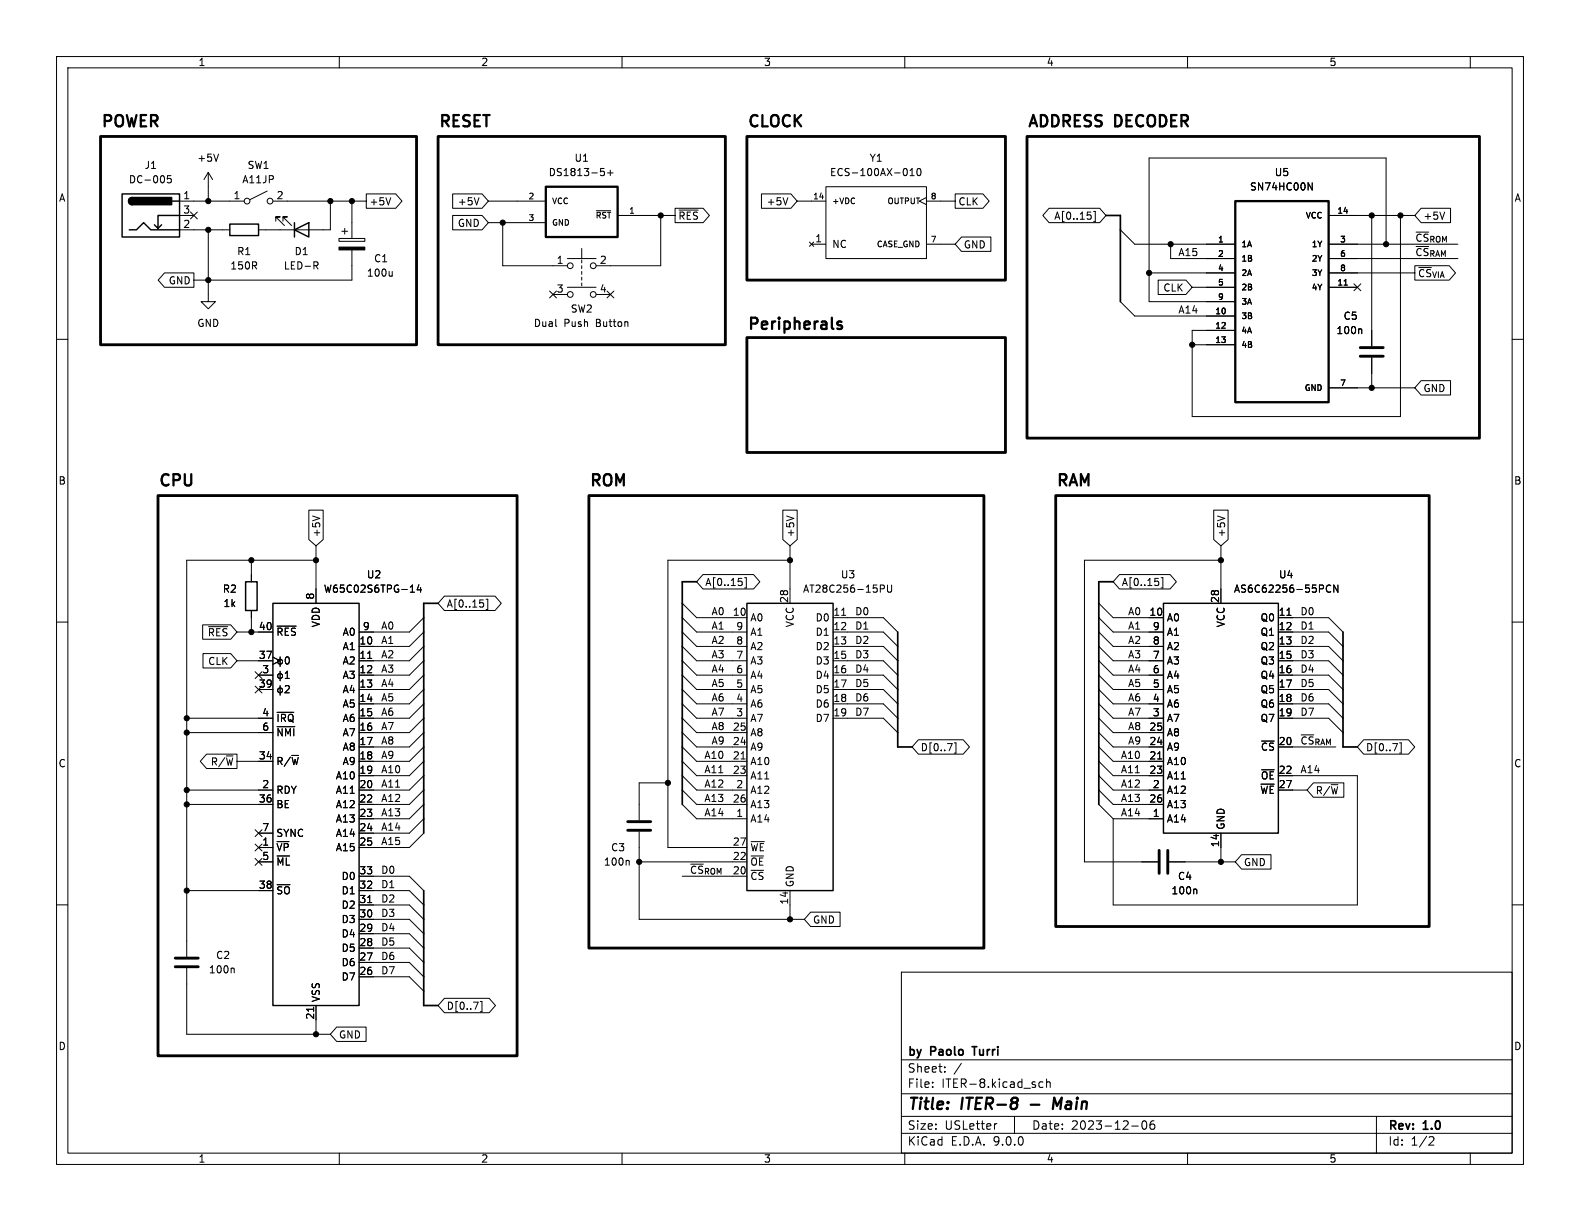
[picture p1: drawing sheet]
<svg xmlns="http://www.w3.org/2000/svg" width="279mm" height="216mm" viewBox="0 0 279 216" stroke-linecap="round" stroke-linejoin="round" font-family="sans-serif">
<g fill="none" stroke="#000" stroke-width=".18">
<path d="M10 10h259.4v195.9h-259.4zM12 12h255.4v191.9h-255.4zM60 10v2M110 10v2M160 10v2M210 10v2M260 10v2M30.2 31.1h-.6v.6l.2-.2 .4 .1 .1 .2-.1 .4-.1 .1-.5-.1M31.7 35.6h11.5M31.7 38.1h2.6M33.7 37.5l1.2 1.2M34.9 37.5l-1.2 1.2"/>
<path d="M36.8 30.5l-.7 1.3M36.8 30.5l.8 1.3M36.8 30.5v5.1M38.6 27.2l-.4 1.3M47.2 33.8l-3 1.5M48.3 35.6h16.5M48.8 39.1v-.7h.7h-.7l1.5 1.5M50 39.1v-.7h.8h-.8l1.6 1.5M58.4 35.6v5h-12.7M62.2 35.6v6.6M64.8 34.3h5.2l1.1 1.3-1.1 1.2h-5.2zM69.1 35l-.4 1.2"/>
<path d="M80 38.1h5.2l1.2 1.3-1.2 1.2h-5.2zM80 34.3h5.2l1.2 1.3-1.2 1.2h-5.2zM84.7 35l-.4 1.2M86.4 35.6h10.1M86.4 39.4h10.1M88.9 39.4v7.6h11.4M105.4 37.3h2.6M106.2 29.8h.6M106.3 30.3h.3l.3 .2-.1 .4-.5 .2M107.4 30.6h1M107.9 30.1v1M109.2 38.1h10.2"/>
<path d="M116.8 38.1v8.9h-11.4M119.4 36.8h4.9l1.2 1.3-1.2 1.3h-4.9zM120.1 37.1h3.4M134.7 34.3h5.2l1.1 1.3-1.1 1.2h-5.2zM139.3 35l-.4 1.2M141 35.6h5M146 33h17.8v12.7h-17.8zM160.3 29.9l.1 .4-.1 .7M160.9 31.1h.8M160.9 30.2l.4-.4v1.3M162.3 29.9l.1-.1a.68 .68 0 0 1 .5 .6 .68 .68 0 0 1-.5 .7 .84 .84 0 0 1-.1-1.2zM163.8 34.9l-1.2 .7 1.2 .6"/>
<path d="M163.8 35.6h5.1M168.9 34.3h4.9l1.1 1.3-1.1 1.2h-4.9zM185.5 36.8h9l1.1 1.3-1.1 1.3h-9l-1.1-1.3zM192.9 38.1v.5M193.4 37.4h.3v1.8h-.3M231.3 32.3l.7 1.3v-1.3M234.9 38.1h15.3M242.6 38.1v23.1M247.6 38.1v35.6h-36.8v-15.3h7.6M251.3 36.8h5.2v2.6h-5.2l-1.1-1.3zM255.5 37.5l-.5 1.3M29.1 48.3h5.2v2.5h-5.2l-1.1-1.3z"/>
<path d="M31.7 40.6h8.9M36.8 40.6v12.7h1.3l-1.3 1.3-1.2-1.3h1.2M55.5 46.3h.5l.2 .2-.1 .4-.6 .1M55.8 47l.4 .6M59.9 42.2h4.6v.5h-4.6zM60.5 40.9h1M61 40.4v1M62.2 44.2v5.3h-27.9M69.4 48v.8M69.4 48.7l-.2 .1M97.2 51.5l1.2 1.2M97.8 52.1h2.5"/>
<path d="M98.3 57.7h.2M98.4 51.5l-1.2 1.2M100.3 45.7h5.1M100.3 50.8h5.1M102.9 43.9v1.8M102.9 46v.5M102.9 47v.5M102.9 48v.5M102.9 49v.5M102.9 50v.5M105.4 52.1h2.5M107.3 51.5l1.3 1.2"/>
<path d="M108.6 51.5l-1.3 1.2M143.1 42.8l.8 .8M143.5 43.2h2.5M143.9 42.8l-.8 .8M163.8 43.2h5.1M170 41.9h5.2v2.6h-5.2l-1.1-1.3zM198.1 40.6l2.6 2.6h17.7M198.1 53.3l2.6 2.6h17.7M203.2 48.3h15.2M204.8 49.5h4.9l1.1 1.3-1.1 1.3h-4.9zM207 43.2v2.5h11.4M210.8 50.8h7.6"/>
<path d="M234.9 45.7h22.9M234.9 50.8h5.1M234.9 43.2h22.9M234.9 48.3h15.3M237.7 50.4h.6M239.4 50.2l1.2 1.2M240.6 58.2l.2 .1v.7M240.6 50.2l-1.2 1.2M245.1 43.2v-15.3h-41.9v25.4h15.2M250.2 47h6.1l1.1 1.3-1.1 1.2h-6.1zM10 60h2M210.8 61h7.6"/>
<path d="M234.9 68.6h15.3M242.6 63.2v5.4M251.3 67.3h5.2v2.6h-5.2l-1.1-1.3zM267.4 60h2M44.4 99.1v3.8M54.6 90.2h2.6v5.2l-1.3 1.1-1.3-1.1zM55.3 91.2l1.3 .5M55.9 99.1h-22.9v70.1M55.9 96.5v10.2M138.4 90.2h2.6v5.2l-1.3 1.1-1.3-1.1zM139.1 91.2l1.3 .5M139.7 99.1h-21.6v50.8h14"/>
<path d="M139.7 96.5v10.2M214.6 90.2h2.6v5.2l-1.3 1.1-1.3-1.1zM215.3 91.2l1.3 .5M215.9 96.5v10.2M215.9 99.1h-24.1v53.3h12.9M10 110h2M35.8 110.5h5l1.1 1.3-1.1 1.2h-5zM35.9 115.6h4.9l1.1 1.2-1.1 1.3h-4.9zM36.9 110.8h3.4M41.9 111.8h6.4M41.9 116.8h6.4M44.4 108v3.8"/>
<path d="M45.1 118.8l1.2 1.2M45.7 119.4h2.6M46.3 118.8l-1.2 1.2M48.3 116.2l1.2 .6-1.2 .7M49 110.7h3.4M49.5 116.1v1.7M49.5 118.7v1.7M50.4 120h.8M50.4 119.1l.4-.4v1.3M50.6 116.3l.1-.2a.68 .68 0 0 1 .5 .7 .68 .68 0 0 1-.5 .6l-.1-.1-.2-.4zM65 116.4h.7M72.6 104.7h.7"/>
<path d="M74.1 103.4l-.3 .9h.8M74.4 103.9v.8M74.9 109.2l-2.5 2.6h-8.9M74.9 111.8l-2.5 2.5h-8.9M74.9 114.3l-2.5 2.5h-8.9M74.9 116.8l-2.5 2.6h-8.9M74.9 119.4l-2.5 2.5h-8.9M78.6 105.4h8.9l1.1 1.3-1.1 1.3h-8.9l-1.1-1.3zM85.5 106.7v.5M86 106h.3v1.8h-.3M120.6 106.7l2.6 2.5h8.9M120.6 109.2l2.6 2.6h8.9"/>
<path d="M120.6 111.8l2.6 2.5h8.9M120.6 114.3l2.6 2.5h8.9M120.6 116.8l2.6 2.6h8.9M120.6 119.4l2.6 2.5h8.9M124.3 101.6h9l1.1 1.3-1.1 1.2h-9l-1.1-1.2zM131.2 102.9v.5M131.7 102.1h.3v1.9h-.3M147.3 109.2h8.9l2.5 2.6M147.3 111.8h8.9l2.5 2.5M147.3 114.3h8.9l2.5 2.5M147.3 116.8h8.9l2.5 2.6M147.3 119.4h8.9l2.5 2.5"/>
<path d="M148.8 108.8h.8M155.7 103.4h.5l.2 .3-.1 .4h-.6M156.9 103.4v1.1l.3 .2h.3l.2-.2v-1.1M194.3 106.7l2.5 2.5h8.9M194.3 109.2l2.5 2.6h8.9M194.3 111.8l2.5 2.5h8.9M194.3 114.3l2.5 2.5h8.9M194.3 116.8l2.5 2.6h8.9M194.3 119.4l2.5 2.5h8.9M198 101.6h8.9l1.1 1.3-1.1 1.2h-8.9l-1.2-1.2zM204.9 102.9v.5M205.3 102.1h.3v1.9h-.3"/>
<path d="M226.1 109.2h8.8l2.6 2.6M226.1 111.8h8.8l2.6 2.5M226.1 114.3h8.8l2.6 2.5M226.1 116.8h8.8l2.6 2.6M226.1 119.4h8.8l2.6 2.5M227.6 108.8h.7M235.3 103.6a.6 .6 0 0 0-.8 .4 .6 .6 0 0 0 .6 .7l.2-.1M236.6 103.4v1.3l-.7-1.3v1.3M267.4 110h2M33 127h15.3M33 129.5h15.3M33 139.7h15.3"/>
<path d="M36.5 133.3h5.4v2.6h-5.4l-1.1-1.3zM41.9 134.6h6.4M45.1 121.3l1.2 1.2M45.7 121.9h2.6M46.3 121.3l-1.2 1.2M49 126h2.9M49 128.5h3.1M49.5 121.2v1.7M50.4 121.4l.5-.2 .3 .4-.8 .9h.8M74.9 121.9l-2.5 2.6h-8.9M74.9 124.5l-2.5 2.5h-8.9M74.9 127l-2.5 2.5h-8.9"/>
<path d="M74.9 129.5l-2.5 2.6h-8.9M74.9 132.1l-2.5 2.5h-8.9M74.9 134.6l-2.5 2.6h-8.9M74.9 137.2l-2.5 2.5h-8.9M74.9 139.7l-2.5 2.5h-8.9M118.1 138.4h-5.1v6.6M120.6 121.9l2.6 2.6h8.9M120.6 124.5l2.6 2.5h8.9M120.6 127l2.6 2.5h8.9M120.6 129.5l2.6 2.6h8.9M120.6 132.1l2.6 2.5h8.9M120.6 134.6l2.6 2.6h8.9"/>
<path d="M120.6 137.2l2.6 2.5h8.9M120.6 139.7l2.6 2.5h8.9M131.1 134.2h.7M147.3 121.9h8.9l2.5 2.6M147.3 124.5h8.9l2.5 2.5M147.3 127h8.9l2.5 2.5M162.4 130.8h7.9l1.1 1.3-1.1 1.3h-7.9l-1.1-1.3zM168.7 131.4h.3v1.8h-.3M194.3 121.9l2.5 2.6h8.9M194.3 124.5l2.5 2.5h8.9M194.3 127l2.5 2.5h8.9M194.3 129.5l2.5 2.6h8.9"/>
<path d="M194.3 132.1l2.5 2.5h8.9M194.3 134.6l2.5 2.6h8.9M194.3 137.2l2.5 2.5h8.9M194.3 139.7l2.5 2.5h8.9M204.7 134.2h.7M226.1 121.9h8.8l2.6 2.6M226.1 124.5h8.8l2.6 2.5M226.1 127h8.8l2.6 2.5M226.1 132.1h10.1M226.1 137.2h13.9v22.8h-43.2v-15.2M226.1 139.7h5M232.3 138.4h5.3v2.6h-5.3l-1.2-1.3z"/>
<path d="M241.1 130.8h8l1.1 1.3-1.1 1.3h-8l-1.1-1.3zM247.5 131.4h.3v1.8h-.3M33 142.2h15.3M33 157.5h15.3M45.1 149.3l1.2 1.2M45.1 146.7l1.2 1.2M45.1 151.8l1.2 1.2M45.7 147.3h2.6M45.7 149.9h2.6M45.7 152.4h2.6M46.3 149.3l-1.2 1.2M46.3 146.7l-1.2 1.2"/>
<path d="M46.3 151.8l-1.2 1.2M63.5 157.5h8.9l2.5 2.5M63.5 154.9h8.9l2.5 2.6M65 159.6h.7M74.9 142.2l-2.5 2.6h-8.9M74.9 144.8l-2.5 2.5h-8.9M74.9 147.3l-2.5 2.6h-8.9M111.1 152.1l.2 .2v.7M113 152.4h19.1M113 147.1v15.5h29.2M120.6 142.2l2.6 2.6h8.9M120.6 154.9h8.9"/>
<path d="M132.8 148.8h2.4M139.7 157.5v5.1M194.3 142.2l2.5 2.6M196.8 144.8h8.9M206.8 152.4h11.6M211.5 157.2l.1 .2v.7M215.9 147.3v5.1M219.6 151.1h5.2v2.6h-5.2l-1.2-1.3zM10 160h2M33 171.2v11.7h25.4M41.2 171.2l.2 .2v.6M55.5 178.1v.7"/>
<path d="M55.9 177.8v5.1M63.5 160h8.9l2.5 2.6M63.5 162.6h8.9l2.5 2.5M63.5 165.1h8.9l2.5 2.5M63.5 167.6h8.9l2.5 2.6M63.5 170.2h8.9l2.5 2.5M63.5 172.7h8.9l2.5 2.6M78.6 176.5h7.9l1.1 1.3-1.1 1.3h-7.9l-1.1-1.3zM84.9 177.1h.3v1.8h-.3M143.4 161.3h5.2v2.5h-5.2l-1.2-1.2zM159.4 171.9h108v32h-108zM267.4 160h2"/>
<path d="M59.5 181.6h5.2v2.6h-5.2l-1.1-1.3zM159.4 197.4h108M159.4 193.4h108M159.4 187.4h108M164.9 192.1v.2M164.9 191.4v.1M167.1 189.4v.2M167.1 188.7v.1M170 188l-1.3 1.9M176.3 198.7l-.3 .1M179.4 197.4v3M184.4 191.4l-.4-.1-.3 .3v.4l.2 .2h.5"/>
<path d="M185.1 191.4l.2-.1 .3 .1 .1 .9M185.1 190.8v1.5M200.1 199.1h1.2M202.1 198.3l.2-.1a.81 .81 0 0 1 .6 .6 .81 .81 0 0 1-.3 .8l-.2 .1a.81 .81 0 0 1-.3-1.4zM204.1 198.2a.59 .59 0 0 0-.7 .6v.6l.1 .2 .4 .1 .2-.2 .1-.5-.1-.2h-.5l-.2 .2M243.4 197.4v6.5M60 203.9v2M110 203.9v2M159.4 200.4h108M160 203.9v2M210 203.9v2M252.9 201l.5 .1 .2 .3-1 1.1h1"/>
<path d="M260 203.9v2"/>
<circle cx="43.7" cy="35.6" r=".51"/>
<circle cx="47.8" cy="35.6" r=".51"/>
<circle cx="100.8" cy="47" r=".51"/>
<circle cx="100.8" cy="52.1" r=".51"/>
<circle cx="104.9" cy="47" r=".51"/>
<circle cx="104.9" cy="52.1" r=".51"/>
<circle cx="49.5" cy="117" r=".44"/>
<circle cx="49.5" cy="119.5" r=".44"/>
<circle cx="49.5" cy="122.1" r=".44"/>
</g>
<path d="M148.1 57.2l.1 .2 .4 .1 .3 .3-.1 .3-.2 .1-.5-.1M148.8 56.9l-.5-.1-.2 .3M182.3 195.3h1.5M187.8 194.1l-.9 1.4-.5-1.4-.2 2" fill="none" stroke="#000" stroke-width=".4"/>
<path d="M195.6 38.1h2.5v15.2M77.5 106.7h-2.6v40.6M123.2 102.9h-2.6v39.3M158.7 111.8v20.3h2.6M196.8 102.9h-2.5v39.3M237.5 111.8v20.3M74.9 157.5v20.3h2.6M171.9 185.1h.8" fill="none" stroke="#000" stroke-width=".3"/>
<path d="M17.8 24.1h55.9v36.9h-55.9zM77.5 24.1h50.8v36.9h-50.8zM132.1 24.1h45.7v25.4h-45.7zM181.6 24.1h80v53.4h-80zM132.1 59.7h45.7v20.3h-45.7zM27.9 87.6h63.5v99.1h-63.5zM104.1 87.6h69.9v80h-69.9zM186.7 87.6h66v76.2h-66z" fill="none" stroke="#000" stroke-width=".5"/>
<g fill="none" stroke="#000" stroke-width=".25">
<path d="M21.6 34.3h10.1v7.6h-10.1zM23.4 34.9a.64 .64 0 0 0-.7 .7 .64 .64 0 0 0 .7 .6M28.6 39.8l-.7 .6M30.5 35.6h1.2M31.7 38.1h-3.8v2.3l-.6-.6M40.6 39.6h5.1v2.1h-5.1zM52.1 39.4v2.5M22.9 40.6h1.2l1.3-1.2 1.3 1.2h5M52.1 40.6l2.5-1.2v2.5zM43.4 102.9h2.1v5.1h-2.1zM48.3 106.7h15.2v71.1h-15.2zM132.1 106.7h15.2v50.8h-15.2z"/>
<path d="M205.7 106.7h20.4v40.6h-20.4z"/>
</g>
<path d="M240.5 61.5h4.1M240.5 63h4.1M111 145.3h4.1M111 146.8h4.1M205 150.4v4M206.5 150.4v4M31 169.4h4.1M31 170.9h4.1" fill="none" stroke="#000" stroke-width=".51"/>
<path d="M96.5 33h12.7v8.9h-12.7zM218.4 35.6h16.5v35.5h-16.5z" fill="none" stroke="#000" stroke-width=".41"/>
<g fill="#000" stroke="#000" stroke-width=".18">
<path d="M59.9 43.7h4.6v.5h-4.6z"/>
<circle cx="36.8" cy="35.6" r=".46"/>
<circle cx="58.4" cy="35.6" r=".46"/>
<circle cx="62.2" cy="35.6" r=".46"/>
<circle cx="88.9" cy="39.4" r=".46"/>
<circle cx="116.8" cy="38.1" r=".46"/>
<circle cx="242.6" cy="38.1" r=".46"/>
<circle cx="247.6" cy="38.1" r=".46"/>
<circle cx="36.8" cy="40.6" r=".46"/>
<circle cx="36.8" cy="49.5" r=".46"/>
<circle cx="203.2" cy="48.3" r=".46"/>
<circle cx="207" cy="43.2" r=".46"/>
<circle cx="245.1" cy="43.2" r=".46"/>
<circle cx="210.8" cy="61" r=".46"/>
<circle cx="242.6" cy="68.6" r=".46"/>
<circle cx="44.4" cy="99.1" r=".46"/>
<circle cx="55.9" cy="99.1" r=".46"/>
<circle cx="139.7" cy="99.1" r=".46"/>
<circle cx="215.9" cy="99.1" r=".46"/>
<circle cx="44.4" cy="111.8" r=".46"/>
<circle cx="33" cy="139.7" r=".46"/>
<circle cx="33" cy="129.5" r=".46"/>
<circle cx="33" cy="127" r=".46"/>
<circle cx="118.1" cy="138.4" r=".46"/>
<circle cx="33" cy="142.2" r=".46"/>
<circle cx="33" cy="157.5" r=".46"/>
<circle cx="113" cy="152.4" r=".46"/>
<circle cx="215.9" cy="152.4" r=".46"/>
<circle cx="139.7" cy="162.6" r=".46"/>
<circle cx="55.9" cy="182.9" r=".46"/>
</g>
<path d="M22.9 35.1l.5-.2v1.3a.63 .63 0 0 1-.6-.4 .63 .63 0 0 1 .1-.7zM23.4 34.9h7v1.3h-7z" fill="#000" stroke="#000" stroke-width=".25"/>
<g font-size="2.8">
<text x="17.8" y="22.6">POWER</text>
<text x="77.5" y="22.6">RESET</text>
<text x="132.1" y="22.6">CLOCK</text>
<text x="181.6" y="22.6">ADDRESS</text>
<text x="197.3" y="22.6">DECODER</text>
<text x="132.1" y="58.4">Peripherals</text>
<text x="27.9" y="86.1">CPU</text>
<text x="104.1" y="86.1">ROM</text>
<text x="186.7" y="86.1">RAM</text>
<text x="160.4" y="196.8">Title:</text>
<text x="170.1" y="196.8">ITER-8</text>
<text x="187.8" y="196.8">Main</text>
</g>
<g font-size="2.1">
<text x="160.4" y="189.9">Sheet:</text>
<text x="160.4" y="187.1">by</text>
<text x="164.6" y="187.1">Paolo</text>
<text x="172.7" y="187.1">Turri</text>
<text x="160.4" y="192.6">File:</text>
<text x="166.5" y="192.6">ITER-8.kicad_sch</text>
<text x="160.4" y="202.8">KiCad</text>
<text x="160.4" y="200">Size:</text>
<text x="167.1" y="200">USLetter</text>
<text x="168.1" y="202.8">E.D.A.</text>
<text x="175.7" y="202.8">9.0.0</text>
<text x="182.4" y="200">Date:</text>
<text x="189.4" y="200">2023-12-06</text>
<text x="245.4" y="200.2">Rev:</text>
<text x="245.4" y="202.8">Id:</text>
<text x="249.5" y="202.8">1/2</text>
<text x="251.8" y="200.2">1.0</text>
</g>
<g font-size="1.8">
<text x="35" y="11.9">1</text>
<text x="85" y="11.9">2</text>
<text x="135" y="11.9">3</text>
<text x="185" y="11.9">4</text>
<text x="235" y="11.9">5</text>
<text x="34.8" y="28.8">+5V</text>
<text x="101.5" y="28.8">U1</text>
<text x="153.7" y="28.8">Y1</text>
<text x="10.3" y="35.9">A</text>
<text x="22.7" y="32.6">DC-005</text>
<text x="25.5" y="30.1">J1</text>
<text x="32.3" y="35.3">1</text>
<text x="41.2" y="35.3">1</text>
<text x="42.7" y="32.6">A11JP</text>
<text x="43.7" y="30.1">SW1</text>
<text x="48.8" y="35.3">2</text>
<text x="96.9" y="31.3">DS1813-5+</text>
<text x="146.7" y="31.3">ECS-100AX-010</text>
<text x="220.9" y="33.9">SN74HC00N</text>
<text x="225.3" y="31.3">U5</text>
<text x="267.7" y="35.9">A</text>
<text x="32.3" y="37.8">3</text>
<text x="32.3" y="40.4">2</text>
<text x="65.2" y="36.5">+5V</text>
<text x="80.9" y="40.3">GND</text>
<text x="80.9" y="36.5">+5V</text>
<text x="119.9" y="39.1">~{RES}</text>
<text x="135.5" y="36.5">+5V</text>
<text x="169.4" y="36.5">CLK</text>
<text x="186.3" y="39.1">A[0..15]</text>
<text x="251.6" y="39.1">+5V</text>
<text x="40.6" y="47.9">150R</text>
<text x="41.8" y="45.3">R1</text>
<text x="50.1" y="47.9">LED-R</text>
<text x="52" y="45.3">D1</text>
<text x="66" y="46.6">C1</text>
<text x="98.4" y="46.7">1</text>
<text x="106" y="46.7">2</text>
<text x="144.1" y="42.9">1</text>
<text x="147.1" y="44">NC</text>
<text x="170.3" y="44.1">GND</text>
<text x="208.3" y="45.4">A15</text>
<text x="250.2" y="45.4">~{CS}_{RAM}</text>
<text x="250.2" y="42.8">~{CS}_{ROM}</text>
<text x="29.7" y="50.5">GND</text>
<text x="64.8" y="49.1">100u</text>
<text x="98.4" y="51.8">3</text>
<text x="106" y="51.8">4</text>
<text x="205.6" y="51.8">CLK</text>
<text x="250.7" y="49.2">~{CS}_{VIA}</text>
<text x="34.8" y="58">GND</text>
<text x="94.3" y="58">Dual</text>
<text x="99.7" y="58">Push</text>
<text x="100.8" y="55.5">SW2</text>
<text x="105.5" y="58">Button</text>
<text x="208.3" y="55.5">A14</text>
<text x="236.2" y="59.3">100n</text>
<text x="237.5" y="56.7">C5</text>
<text x="251.6" y="69.5">GND</text>
<text x="10.3" y="85.9">B</text>
<text x="267.7" y="85.9">B</text>
<text x="56.8" y="95.1" transform="rotate(-90 56.8 95.1)">+5V</text>
<text x="140.7" y="95.1" transform="rotate(-90 140.7 95.1)">+5V</text>
<text x="216.9" y="95.1" transform="rotate(-90 216.9 95.1)">+5V</text>
<text x="39.3" y="105">R2</text>
<text x="39.4" y="107.5">1k</text>
<text x="55.6" y="106.1" transform="rotate(-90 55.6 106.1)">8</text>
<text x="57.2" y="105">W65C02S6TPG-14</text>
<text x="64.8" y="102.5">U2</text>
<text x="78.9" y="107.6">A[0..15]</text>
<text x="124.6" y="103.8">A[0..15]</text>
<text x="139.4" y="106.7" transform="rotate(-90 139.4 106.7)">28</text>
<text x="141.9" y="105">AT28C256-15PU</text>
<text x="148.6" y="102.5">U3</text>
<text x="198.3" y="103.8">A[0..15]</text>
<text x="215.6" y="106.7" transform="rotate(-90 215.6 106.7)">28</text>
<text x="218.1" y="105">AS6C62256-55PCN</text>
<text x="226.1" y="102.5">U4</text>
<text x="36.6" y="112.7">~{RES}</text>
<text x="45.7" y="111.5">40</text>
<text x="48.8" y="112.6">~{RES}</text>
<text x="56.7" y="111" transform="rotate(-90 56.7 111)">VDD</text>
<text x="60.5" y="112.6">A0</text>
<text x="64.1" y="111.5">9</text>
<text x="67.3" y="111.4">A0</text>
<text x="67.3" y="114">A1</text>
<text x="125.7" y="111.4">A1</text>
<text x="125.7" y="108.9">A0</text>
<text x="125.7" y="114">A2</text>
<text x="129.5" y="109">10</text>
<text x="130.1" y="111.5">9</text>
<text x="132.6" y="110.1">A0</text>
<text x="132.6" y="112.6">A1</text>
<text x="140.6" y="111" transform="rotate(-90 140.6 111)">VCC</text>
<text x="144.1" y="110.1">D0</text>
<text x="144.1" y="112.6">D1</text>
<text x="147.3" y="109">11</text>
<text x="147.3" y="111.5">12</text>
<text x="151.1" y="108.9">D0</text>
<text x="151.1" y="111.4">D1</text>
<text x="151.1" y="114">D2</text>
<text x="199.4" y="108.9">A0</text>
<text x="199.4" y="111.4">A1</text>
<text x="199.4" y="114">A2</text>
<text x="203.2" y="109">10</text>
<text x="203.8" y="111.5">9</text>
<text x="206.2" y="110.1">A0</text>
<text x="206.2" y="112.6">A1</text>
<text x="216.8" y="111" transform="rotate(-90 216.8 111)">VCC</text>
<text x="222.8" y="110.1">Q0</text>
<text x="222.8" y="112.6">Q1</text>
<text x="226" y="109">11</text>
<text x="226" y="111.5">12</text>
<text x="229.9" y="108.9">D0</text>
<text x="229.9" y="114">D2</text>
<text x="229.9" y="111.4">D1</text>
<text x="36.7" y="117.8">CLK</text>
<text x="45.7" y="116.6">37</text>
<text x="46.3" y="119.1">3</text>
<text x="60.5" y="115.2">A1</text>
<text x="60.5" y="117.7">A2</text>
<text x="63.5" y="114">10</text>
<text x="63.5" y="116.6">11</text>
<text x="63.5" y="119.1">12</text>
<text x="67.3" y="116.5">A2</text>
<text x="67.3" y="119">A3</text>
<text x="125.7" y="119">A4</text>
<text x="125.7" y="116.5">A3</text>
<text x="130.1" y="114">8</text>
<text x="130.1" y="116.6">7</text>
<text x="130.1" y="119.1">6</text>
<text x="132.6" y="115.2">A2</text>
<text x="132.6" y="117.7">A3</text>
<text x="144.1" y="115.2">D2</text>
<text x="144.1" y="117.7">D3</text>
<text x="147.3" y="114">13</text>
<text x="147.3" y="116.6">15</text>
<text x="147.3" y="119.1">16</text>
<text x="151.1" y="116.5">D3</text>
<text x="151.1" y="119">D4</text>
<text x="199.4" y="116.5">A3</text>
<text x="199.4" y="119">A4</text>
<text x="203.8" y="114">8</text>
<text x="203.8" y="116.6">7</text>
<text x="203.8" y="119.1">6</text>
<text x="206.2" y="115.2">A2</text>
<text x="206.2" y="117.7">A3</text>
<text x="222.8" y="115.2">Q2</text>
<text x="222.8" y="117.7">Q3</text>
<text x="226" y="114">13</text>
<text x="226" y="116.6">15</text>
<text x="226" y="119.1">16</text>
<text x="229.9" y="116.5">D3</text>
<text x="229.9" y="119">D4</text>
<text x="45.7" y="121.7">39</text>
<text x="60.5" y="120.2">A3</text>
<text x="60.5" y="122.8">A4</text>
<text x="60.5" y="125.3">A5</text>
<text x="63.5" y="121.7">13</text>
<text x="63.5" y="124.2">14</text>
<text x="67.3" y="124.1">A5</text>
<text x="67.3" y="121.6">A4</text>
<text x="125.7" y="124.1">A6</text>
<text x="125.7" y="121.6">A5</text>
<text x="130.1" y="121.7">5</text>
<text x="130.1" y="124.2">4</text>
<text x="132.6" y="120.2">A4</text>
<text x="132.6" y="122.8">A5</text>
<text x="132.6" y="125.3">A6</text>
<text x="144.1" y="120.2">D4</text>
<text x="144.1" y="122.8">D5</text>
<text x="144.1" y="125.3">D6</text>
<text x="147.3" y="121.7">17</text>
<text x="147.3" y="124.2">18</text>
<text x="151.1" y="121.6">D5</text>
<text x="151.1" y="124.1">D6</text>
<text x="199.4" y="121.6">A5</text>
<text x="199.4" y="124.1">A6</text>
<text x="203.8" y="121.7">5</text>
<text x="203.8" y="124.2">4</text>
<text x="206.2" y="120.2">A4</text>
<text x="206.2" y="122.8">A5</text>
<text x="206.2" y="125.3">A6</text>
<text x="222.8" y="120.2">Q4</text>
<text x="222.8" y="122.8">Q5</text>
<text x="222.8" y="125.3">Q6</text>
<text x="226" y="121.7">17</text>
<text x="226" y="124.2">18</text>
<text x="229.9" y="124.1">D6</text>
<text x="229.9" y="121.6">D5</text>
<text x="46.3" y="126.7">4</text>
<text x="46.3" y="129.3">6</text>
<text x="48.8" y="127.9">~{IRQ}</text>
<text x="48.8" y="130.4">~{NMI}</text>
<text x="60.5" y="127.9">A6</text>
<text x="60.5" y="130.4">A7</text>
<text x="63.5" y="126.7">15</text>
<text x="63.5" y="129.3">16</text>
<text x="63.5" y="131.8">17</text>
<text x="67.3" y="129.2">A7</text>
<text x="67.3" y="126.7">A6</text>
<text x="67.3" y="131.7">A8</text>
<text x="125.7" y="126.7">A7</text>
<text x="125.7" y="129.2">A8</text>
<text x="125.7" y="131.7">A9</text>
<text x="129.5" y="129.3">25</text>
<text x="129.5" y="131.8">24</text>
<text x="130.1" y="126.7">3</text>
<text x="132.6" y="127.9">A7</text>
<text x="132.6" y="130.4">A8</text>
<text x="144.1" y="127.9">D7</text>
<text x="147.3" y="126.7">19</text>
<text x="151.1" y="126.7">D7</text>
<text x="199.4" y="131.7">A9</text>
<text x="199.4" y="126.7">A7</text>
<text x="199.4" y="129.2">A8</text>
<text x="203.2" y="129.3">25</text>
<text x="203.2" y="131.8">24</text>
<text x="203.8" y="126.7">3</text>
<text x="206.2" y="127.9">A7</text>
<text x="206.2" y="130.4">A8</text>
<text x="222.8" y="127.9">Q7</text>
<text x="226" y="126.7">19</text>
<text x="226" y="131.8">20</text>
<text x="229.9" y="131.7">~{CS}_{RAM}</text>
<text x="229.9" y="126.7">D7</text>
<text x="10.3" y="135.9">C</text>
<text x="37.2" y="135.6">R/~{W}</text>
<text x="45.7" y="134.4">34</text>
<text x="48.8" y="135.5">R/~{W}</text>
<text x="60.5" y="132.9">A8</text>
<text x="60.5" y="135.5">A9</text>
<text x="63.5" y="134.4">18</text>
<text x="63.5" y="136.9">19</text>
<text x="67.3" y="136.8">A10</text>
<text x="67.3" y="134.3">A9</text>
<text x="124.5" y="136.8">A11</text>
<text x="124.5" y="134.3">A10</text>
<text x="129.5" y="134.4">21</text>
<text x="129.5" y="136.9">23</text>
<text x="132.6" y="132.9">A9</text>
<text x="132.6" y="135.5">A10</text>
<text x="162.7" y="133">D[0..7]</text>
<text x="198.1" y="136.8">A11</text>
<text x="198.1" y="134.3">A10</text>
<text x="203.2" y="134.4">21</text>
<text x="203.2" y="136.9">23</text>
<text x="206.2" y="132.9">A9</text>
<text x="206.2" y="135.5">A10</text>
<text x="222.9" y="132.9">~{CS}</text>
<text x="226" y="136.9">22</text>
<text x="229.9" y="136.8">A14</text>
<text x="241.5" y="133">D[0..7]</text>
<text x="267.7" y="135.9">C</text>
<text x="45.7" y="142">36</text>
<text x="46.3" y="139.4">2</text>
<text x="48.8" y="140.6">RDY</text>
<text x="48.8" y="143.1">BE</text>
<text x="59.3" y="138">A10</text>
<text x="59.3" y="140.6">A11</text>
<text x="59.3" y="143.1">A12</text>
<text x="63.5" y="139.4">20</text>
<text x="63.5" y="142">22</text>
<text x="67.3" y="139.4">A11</text>
<text x="67.3" y="141.9">A12</text>
<text x="124.5" y="141.9">A13</text>
<text x="124.5" y="139.4">A12</text>
<text x="129.5" y="142">26</text>
<text x="130.1" y="139.4">2</text>
<text x="132.6" y="138">A11</text>
<text x="132.6" y="140.6">A12</text>
<text x="132.6" y="143.1">A13</text>
<text x="198.1" y="139.4">A12</text>
<text x="198.1" y="141.9">A13</text>
<text x="203.2" y="142">26</text>
<text x="203.8" y="139.4">2</text>
<text x="206.2" y="138">A11</text>
<text x="206.2" y="140.6">A12</text>
<text x="206.2" y="143.1">A13</text>
<text x="222.7" y="140.6">~{WE}</text>
<text x="222.9" y="138">~{OE}</text>
<text x="226" y="139.4">27</text>
<text x="232.6" y="140.7">R/~{W}</text>
<text x="46.3" y="147.1">7</text>
<text x="46.3" y="149.6">1</text>
<text x="48.8" y="148.2">SYNC</text>
<text x="59.3" y="145.6">A13</text>
<text x="59.3" y="148.2">A14</text>
<text x="63.5" y="144.5">23</text>
<text x="63.5" y="147.1">24</text>
<text x="63.5" y="149.6">25</text>
<text x="67.3" y="149.5">A15</text>
<text x="67.3" y="147">A14</text>
<text x="67.3" y="144.4">A13</text>
<text x="124.5" y="144.4">A14</text>
<text x="129.5" y="149.6">27</text>
<text x="130.1" y="144.5">1</text>
<text x="132.6" y="145.6">A14</text>
<text x="198.1" y="144.4">A14</text>
<text x="203.8" y="144.5">1</text>
<text x="206.2" y="145.6">A14</text>
<text x="215.6" y="149.9" transform="rotate(-90 215.6 149.9)">14</text>
<text x="216.8" y="146.8" transform="rotate(-90 216.8 146.8)">GND</text>
<text x="46.3" y="152.1">5</text>
<text x="48.8" y="150.7">~{VP}</text>
<text x="48.8" y="153.3">~{ML}</text>
<text x="59.3" y="150.7">A15</text>
<text x="60.3" y="155.8">D0</text>
<text x="63.5" y="154.7">33</text>
<text x="67.3" y="154.6">D0</text>
<text x="106.7" y="153.3">100n</text>
<text x="108" y="150.7">C3</text>
<text x="121.9" y="154.6">~{CS}_{ROM}</text>
<text x="129.5" y="152.1">22</text>
<text x="129.5" y="154.7">20</text>
<text x="132.6" y="150.7">~{WE}</text>
<text x="132.6" y="153.3">~{OE}</text>
<text x="132.6" y="155.8">~{CS}</text>
<text x="208.2" y="155.8">C4</text>
<text x="219.9" y="153.4">GND</text>
<text x="45.7" y="157.2">38</text>
<text x="48.8" y="158.3">~{SO}</text>
<text x="60.3" y="158.3">D1</text>
<text x="60.3" y="160.9">D2</text>
<text x="63.5" y="157.2">32</text>
<text x="63.5" y="159.8">31</text>
<text x="67.3" y="157.1">D1</text>
<text x="67.3" y="159.7">D2</text>
<text x="139.4" y="160.1" transform="rotate(-90 139.4 160.1)">14</text>
<text x="140.6" y="157" transform="rotate(-90 140.6 157)">GND</text>
<text x="207.1" y="158.3">100n</text>
<text x="60.3" y="163.4">D3</text>
<text x="60.3" y="166">D4</text>
<text x="63.5" y="162.3">30</text>
<text x="63.5" y="164.8">29</text>
<text x="63.5" y="167.4">28</text>
<text x="67.3" y="164.8">D4</text>
<text x="67.3" y="167.3">D5</text>
<text x="67.3" y="162.2">D3</text>
<text x="143.7" y="163.5">GND</text>
<text x="36.8" y="172.3">100n</text>
<text x="38.1" y="169.8">C2</text>
<text x="60.3" y="168.5">D5</text>
<text x="60.3" y="171">D6</text>
<text x="60.3" y="173.6">D7</text>
<text x="63.5" y="169.9">27</text>
<text x="63.5" y="172.5">26</text>
<text x="67.3" y="172.4">D7</text>
<text x="67.3" y="169.8">D6</text>
<text x="56.7" y="177.3" transform="rotate(-90 56.7 177.3)">VSS</text>
<text x="78.9" y="178.8">D[0..7]</text>
<text x="10.3" y="185.9">D</text>
<text x="55.6" y="180.4" transform="rotate(-90 55.6 180.4)">21</text>
<text x="59.8" y="183.8">GND</text>
<text x="267.7" y="185.9">D</text>
<text x="35" y="205.8">1</text>
<text x="85" y="205.8">2</text>
<text x="135" y="205.8">3</text>
<text x="185" y="205.8">4</text>
<text x="235" y="205.8">5</text>
</g>
<g font-size="1.4">
<text x="93.4" y="35.3">2</text>
<text x="143.7" y="35.3">14</text>
<text x="164.5" y="35.3">8</text>
<text x="93.4" y="39.1">3</text>
<text x="97.5" y="36.3">VCC</text>
<text x="97.5" y="40.1">GND</text>
<text x="105.2" y="38.8">~{RST}</text>
<text x="111.1" y="37.8">1</text>
<text x="147.1" y="36.3">+VDC</text>
<text x="156.8" y="36.3">OUTPUT</text>
<text x="230.8" y="38.8">VCC</text>
<text x="236.4" y="37.8">14</text>
<text x="154.9" y="43.9">CASE_GND</text>
<text x="164.5" y="42.9">7</text>
<text x="215.3" y="42.9">1</text>
<text x="215.3" y="45.5">2</text>
<text x="219.5" y="43.9">1A</text>
<text x="219.5" y="46.5">1B</text>
<text x="231.8" y="43.9">1Y</text>
<text x="231.8" y="46.5">2Y</text>
<text x="236.9" y="42.9">3</text>
<text x="236.9" y="45.5">6</text>
<text x="215.3" y="48">4</text>
<text x="215.3" y="50.5">5</text>
<text x="215.3" y="53.1">9</text>
<text x="219.5" y="49">2A</text>
<text x="219.5" y="51.5">2B</text>
<text x="231.8" y="49">3Y</text>
<text x="231.8" y="51.5">4Y</text>
<text x="236.4" y="50.5">11</text>
<text x="236.9" y="48">8</text>
<text x="214.8" y="55.6">10</text>
<text x="214.8" y="58.2">12</text>
<text x="219.5" y="54.1">3A</text>
<text x="219.5" y="56.6">3B</text>
<text x="219.5" y="59.2">4A</text>
<text x="214.8" y="60.7">13</text>
<text x="219.5" y="61.7">4B</text>
<text x="230.6" y="69.3">GND</text>
<text x="236.9" y="68.3">7</text>
</g>
</svg>
